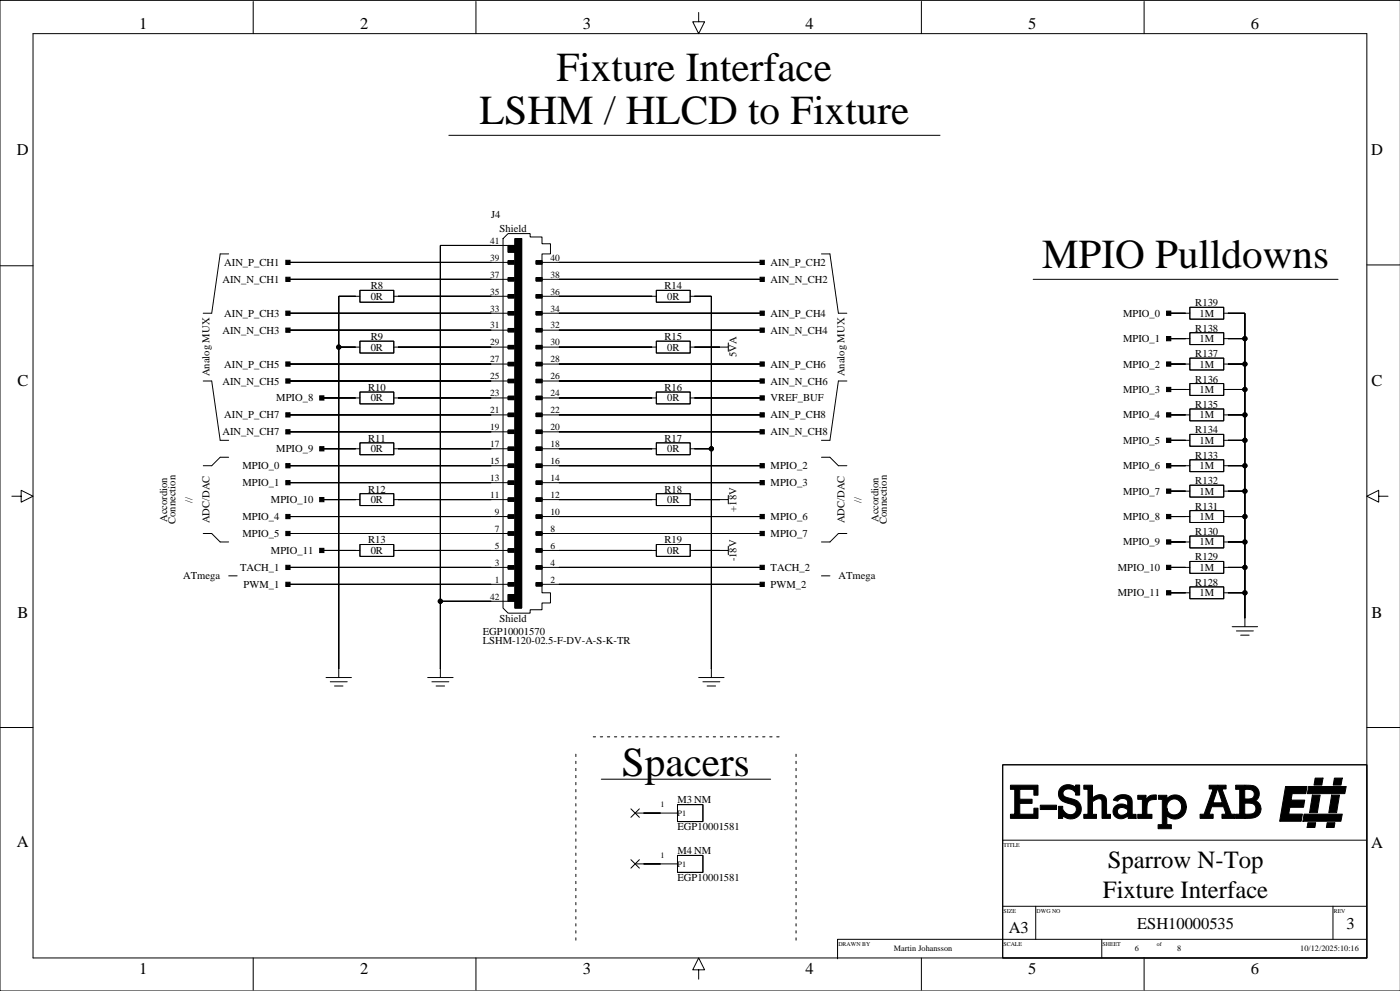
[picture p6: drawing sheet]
<svg xmlns="http://www.w3.org/2000/svg" width="420mm" height="297mm" viewBox="0 0 420 297" stroke-linecap="round" stroke-linejoin="round" font-family="sans-serif">
<g fill="none" stroke="#000" stroke-width=".3">
<path d="M9.9 10.1h400v277h-400zM75.9 .4v9.7M142.7 .4v9.7M209.5 3.7v2.8h1.8l-1.8 3.6-1.8-3.6h1.8M276.3 .4v9.7M343.1 .4v9.7M419.9 .1h-419.9v296.9h419.9M134.6 40.6h147.3M0 79.7h9.9M68.6 76.1h-2.6l-2.5 17.8h-2.6M86.3 78.6h66.1M152.4 78.1h1.7v1.1h-1.7z"/>
<path d="M152.4 73.6h2v2h-2zM152.4 70h6.6v1h3.5v2.1h2.6v3h-2.6v101.6h2.6v3h-2.6v2.1h-3.5v1h-6.6l-1.6-1.5v-110.8zM152.4 73.6h-20.3v129.5M154.4 71.5h2v110.8h-2v-2.1h-2v-2h2zM160.7 78.1h1.8v1.1h-1.8zM162.5 78.6h66M246.3 76.1h2.6l2.5 17.8h2.5M409.9 79.4h9.9M86.3 83.7h66.1M86.3 93.9h66.1M86.3 99h66.1M107.9 87h10.2v3.6h-10.2z"/>
<path d="M107.9 88.8h-6.3v114.3M118.1 88.8h34.3M152.4 83.2h1.7v1h-1.7zM152.4 88.3h1.7v1h-1.7zM152.4 93.4h1.7v1h-1.7zM152.4 98.5h1.7v1h-1.7zM160.7 83.2h1.8v1h-1.8zM160.7 88.3h1.8v1h-1.8zM160.7 93.4h1.8v1h-1.8zM160.7 98.5h1.8v1h-1.8zM162.5 83.7h66M162.5 88.8h34.3"/>
<path d="M162.5 93.9h66M162.5 99h66M196.8 87h10.2v3.6h-10.2zM207 88.8h6.3v114.3M309.8 83.7h91.4M350.4 93.9h6.4M356.8 99.7h10.1v3.6h-10.1zM356.8 92.1h10.1v3.6h-10.1zM366.9 93.9h6.4v93.9M60.9 114.2h2.6l2.5 17.8h2.6M86.3 109.1h66.1M86.3 114.2h66.1"/>
<path d="M96.5 119.3h11.4M101.6 104h6.3M107.9 102.3h10.2v3.5h-10.2zM107.9 117.5h10.2v3.6h-10.2zM118.1 104h34.3M118.1 119.3h34.3M152.4 103.5h1.7v1.1h-1.7zM152.4 108.6h1.7v1h-1.7zM152.4 113.7h1.7v1h-1.7zM152.4 118.8h1.7v1h-1.7zM160.7 103.5h1.8v1.1h-1.8zM160.7 108.6h1.8v1h-1.8z"/>
<path d="M160.7 113.7h1.8v1h-1.8zM160.7 118.8h1.8v1h-1.8zM162.5 104h34.3M162.5 109.1h66M162.5 114.2h66M162.5 119.3h34.3M196.8 102.3h10.2v3.5h-10.2zM196.8 117.5h10.2v3.6h-10.2zM207 119.3h21.5M215.9 104h.1M218.4 102.8v1.2h-11.4M218.4 104v1.3"/>
<path d="M253.9 114.2h-2.5l-2.5 17.8h-2.6M350.4 109.1h6.4M350.4 101.5h6.4M350.4 116.7h6.4M356.8 115h10.1v3.5h-10.1zM356.8 107.3h10.1v3.6h-10.1zM366.9 109.1h6.4M366.9 101.5h6.4M366.9 116.7h6.4M68.6 137.1h-2.6l-2.5 2.5h-2.6M86.3 124.4h66.1M86.3 129.4h66.1"/>
<path d="M86.3 139.6h66.1M96.5 134.5h11.4M107.9 132.7h10.2v3.6h-10.2zM118.1 134.5h34.3M152.4 123.9h1.7v1h-1.7zM152.4 128.9h1.7v1h-1.7zM152.4 134h1.7v1h-1.7zM152.4 139.1h1.7v1h-1.7zM160.7 123.9h1.8v1h-1.8zM160.7 128.9h1.8v1h-1.8zM160.7 134h1.8v1h-1.8zM160.7 139.1h1.8v1h-1.8z"/>
<path d="M162.5 124.4h66M162.5 129.4h66M162.5 134.5h34.3M162.5 139.6h66M196.8 132.7h10.2v3.6h-10.2zM207 134.5h6.3M246.3 137.1h2.6l2.5 2.5h2.5M350.4 124.4h6.4M350.4 139.6h6.4M350.4 132h6.4M356.8 137.8h10.1v3.6h-10.1zM356.8 130.2h10.1v3.6h-10.1z"/>
<path d="M356.8 122.6h10.1v3.5h-10.1zM366.9 124.4h6.4M366.9 139.6h6.4M366.9 132h6.4M3.6 148.7h2.7v-1.7l3.6 1.7-3.6 1.8v-1.8M60.9 159.9h2.6l2.5 2.5h2.6M86.3 144.7h66.1M86.3 154.8h66.1M86.3 159.9h66.1M96.5 149.8h11.4M107.9 148h10.2v3.5h-10.2zM118.1 149.8h34.3"/>
<path d="M152.4 144.2h1.7v1h-1.7zM152.4 149.2h1.7v1.1h-1.7zM152.4 154.3h1.7v1h-1.7zM152.4 159.4h1.7v1h-1.7zM160.7 144.2h1.8v1h-1.8zM160.7 149.2h1.8v1.1h-1.8zM160.7 154.3h1.8v1h-1.8zM160.7 159.4h1.8v1h-1.8zM162.5 144.7h66M162.5 149.8h34.3M162.5 154.8h66M162.5 159.9h66"/>
<path d="M196.8 148h10.2v3.5h-10.2zM215.9 149.8h.1M218.4 148.5v1.3h-11.4M218.4 149.8v1.2M253.9 159.9h-2.5l-2.5 2.5h-2.6M350.4 154.8h6.4M350.4 147.2h6.4M356.8 153.1h10.1v3.5h-10.1zM356.8 145.4h10.1v3.6h-10.1zM366.9 154.8h6.4M366.9 147.2h6.4M413.4 148.7v-1.7l-3.5 1.7 3.5 1.8v-1.8h2.8"/>
<path d="M68.6 172.6h2.5M86.3 170.1h66.1M86.3 175.1h66.1M96.5 165h11.4M107.9 163.2h10.2v3.6h-10.2zM118.1 165h34.3M152.4 164.5h1.7v1h-1.7zM152.4 169.6h1.7v1h-1.7zM152.4 174.6h1.7v1.1h-1.7zM160.7 164.5h1.8v1h-1.8zM160.7 169.6h1.8v1h-1.8zM160.7 174.6h1.8v1.1h-1.8z"/>
<path d="M162.5 165h34.3M162.5 170.1h66M162.5 175.1h66M196.8 163.2h10.2v3.6h-10.2zM215.9 165h.1M218.4 163.7v1.3h-11.4M218.4 165v1.3M246.3 172.6h2.6M350.4 170.1h6.4M350.4 162.4h6.4M350.4 177.7h6.4M356.8 175.9h10.1v3.6h-10.1z"/>
<path d="M356.8 168.3h10.1v3.5h-10.1zM356.8 160.7h10.1v3.5h-10.1zM366.9 170.1h6.4M366.9 162.4h6.4M366.9 177.7h6.4M132.1 180.2h20.3M369.5 187.8h7.6M370.8 189.1h5M372 190.4h2.6M0 218.1h9.9M97.8 203.1h7.6M99 204.4h5.1"/>
<path d="M100.3 205.6h2.5M128.2 203.1h7.7M129.5 204.4h5.1M130.8 205.6h2.5M209.5 203.1h7.6M210.8 204.4h5.1M212 205.6h2.6M409.9 218.1h9.9M180.3 233.6h50.8M300.7 229.2h109.2v57.9h-109.2zM189.2 242.4l2.5 2.6M189.2 257.7l2.5 2.5"/>
<path d="M190.5 243.7h12.7M190.5 258.9h12.7M191.7 242.4l-2.5 2.6M191.7 257.7l-2.5 2.5M203.2 241.2h7.6v5.1h-7.6zM203.2 256.4h7.6v5.1h-7.6zM300.7 251.8h108.9M300.7 271.6h108.9M310.6 271.6v9.9M399.7 271.6v9.9M75.9 287.1v9.7M142.7 287.1v9.7"/>
<path d="M209.5 290.7h1.8l-1.8-3.6-1.8 3.6h1.8v2.8M276.3 287.1v9.7M330.4 281.5v5.6M343.1 287.1v9.7M409.6 281.5h-158.5v5.9"/>
<circle cx="101.6" cy="104" r=".63"/>
<circle cx="373.3" cy="109.1" r=".63"/>
<circle cx="373.3" cy="116.7" r=".63"/>
<circle cx="373.3" cy="101.5" r=".63"/>
<circle cx="213.3" cy="134.5" r=".63"/>
<circle cx="373.3" cy="139.6" r=".63"/>
<circle cx="373.3" cy="124.4" r=".63"/>
<circle cx="373.3" cy="132" r=".63"/>
<circle cx="373.3" cy="147.2" r=".63"/>
<circle cx="373.3" cy="154.8" r=".63"/>
<circle cx="373.3" cy="170.1" r=".63"/>
<circle cx="373.3" cy="162.4" r=".63"/>
<circle cx="373.3" cy="177.7" r=".63"/>
<circle cx="132" cy="180.2" r=".63"/>
</g>
<g fill="#000" stroke="#000" stroke-width=".3">
<path d="M85.7 78h1.3v1.3h-1.3z" fill-rule="evenodd"/>
<path d="M132.1 73.6v106.6z" fill-rule="evenodd"/>
<path d="M86.3 78.6h61z" fill-rule="evenodd"/>
<path d="M132.1 73.6h15.2z" fill-rule="evenodd"/>
<path d="M152.4 78.1h1.7v1.1h-1.7z" fill-rule="evenodd"/>
<path d="M152.4 73.6h2v2h-2z" fill-rule="evenodd"/>
<path d="M154.4 71.5h2v110.8h-2v-2.1h-2v-2h2z" fill-rule="evenodd"/>
<path d="M160.7 78.1h1.8v1.1h-1.8z" fill-rule="evenodd"/>
<path d="M227.9 78h1.3v1.3h-1.3z" fill-rule="evenodd"/>
<path d="M167.6 78.6h60.9z" fill-rule="evenodd"/>
<path d="M85.7 83.1h1.3v1.3h-1.3z" fill-rule="evenodd"/>
<path d="M85.7 93.3h1.3v1.2h-1.3z" fill-rule="evenodd"/>
<path d="M85.7 98.3h1.3v1.3h-1.3z" fill-rule="evenodd"/>
<path d="M101.6 88.8v15.2z" fill-rule="evenodd"/>
<path d="M101.6 88.8h5.1z" fill-rule="evenodd"/>
<path d="M119.4 88.8h27.9z" fill-rule="evenodd"/>
<path d="M86.3 83.7h61z" fill-rule="evenodd"/>
<path d="M86.3 93.9h61z" fill-rule="evenodd"/>
<path d="M86.3 99h61z" fill-rule="evenodd"/>
<path d="M152.4 83.2h1.7v1h-1.7z" fill-rule="evenodd"/>
<path d="M152.4 88.3h1.7v1h-1.7z" fill-rule="evenodd"/>
<path d="M152.4 93.4h1.7v1h-1.7z" fill-rule="evenodd"/>
<path d="M152.4 98.5h1.7v1h-1.7z" fill-rule="evenodd"/>
<path d="M160.7 83.2h1.8v1h-1.8z" fill-rule="evenodd"/>
<path d="M160.7 88.3h1.8v1h-1.8z" fill-rule="evenodd"/>
<path d="M160.7 93.4h1.8v1h-1.8z" fill-rule="evenodd"/>
<path d="M160.7 98.5h1.8v1h-1.8z" fill-rule="evenodd"/>
<path d="M167.6 88.8h27.9z" fill-rule="evenodd"/>
<path d="M208.2 88.8h5.1z" fill-rule="evenodd"/>
<path d="M213.3 88.8v45.7z" fill-rule="evenodd"/>
<path d="M227.9 83.1h1.3v1.3h-1.3z" fill-rule="evenodd"/>
<path d="M227.9 93.3h1.3v1.2h-1.3z" fill-rule="evenodd"/>
<path d="M227.9 98.3h1.3v1.3h-1.3z" fill-rule="evenodd"/>
<path d="M167.6 83.7h60.9z" fill-rule="evenodd"/>
<path d="M167.6 93.9h60.9z" fill-rule="evenodd"/>
<path d="M167.6 99h60.9z" fill-rule="evenodd"/>
<path d="M349.8 93.3h1.3v1.2h-1.3z" fill-rule="evenodd"/>
<path d="M350.4 93.9h5.1z" fill-rule="evenodd"/>
<path d="M368.2 93.9h5.1z" fill-rule="evenodd"/>
<path d="M373.3 93.9v7.6z" fill-rule="evenodd"/>
<path d="M85.7 108.5h1.3v1.3h-1.3z" fill-rule="evenodd"/>
<path d="M85.7 113.6h1.3v1.2h-1.3z" fill-rule="evenodd"/>
<path d="M95.9 118.6h1.2v1.3h-1.2z" fill-rule="evenodd"/>
<path d="M101.6 104v96.5z" fill-rule="evenodd"/>
<path d="M96.5 119.3h10.2z" fill-rule="evenodd"/>
<path d="M101.6 104h5.1z" fill-rule="evenodd"/>
<path d="M119.4 104h27.9z" fill-rule="evenodd"/>
<path d="M119.4 119.3h27.9z" fill-rule="evenodd"/>
<path d="M86.3 109.1h61z" fill-rule="evenodd"/>
<path d="M86.3 114.2h61z" fill-rule="evenodd"/>
<path d="M152.4 103.5h1.7v1.1h-1.7z" fill-rule="evenodd"/>
<path d="M152.4 108.6h1.7v1h-1.7z" fill-rule="evenodd"/>
<path d="M152.4 113.7h1.7v1h-1.7z" fill-rule="evenodd"/>
<path d="M152.4 118.8h1.7v1h-1.7z" fill-rule="evenodd"/>
<path d="M160.7 103.5h1.8v1.1h-1.8z" fill-rule="evenodd"/>
<path d="M160.7 108.6h1.8v1h-1.8z" fill-rule="evenodd"/>
<path d="M160.7 113.7h1.8v1h-1.8z" fill-rule="evenodd"/>
<path d="M160.7 118.8h1.8v1h-1.8z" fill-rule="evenodd"/>
<path d="M167.6 104h27.9z" fill-rule="evenodd"/>
<path d="M167.6 119.3h27.9z" fill-rule="evenodd"/>
<path d="M208.2 104h7.7z" fill-rule="evenodd"/>
<path d="M227.9 108.5h1.3v1.3h-1.3z" fill-rule="evenodd"/>
<path d="M227.9 113.6h1.3v1.2h-1.3z" fill-rule="evenodd"/>
<path d="M227.9 118.6h1.3v1.3h-1.3z" fill-rule="evenodd"/>
<path d="M167.6 109.1h60.9z" fill-rule="evenodd"/>
<path d="M167.6 114.2h60.9z" fill-rule="evenodd"/>
<path d="M208.2 119.3h20.3z" fill-rule="evenodd"/>
<path d="M349.8 100.9h1.3v1.2h-1.3z" fill-rule="evenodd"/>
<path d="M349.8 108.5h1.3v1.3h-1.3z" fill-rule="evenodd"/>
<path d="M349.8 116.1h1.3v1.3h-1.3z" fill-rule="evenodd"/>
<path d="M350.4 101.5h5.1z" fill-rule="evenodd"/>
<path d="M350.4 109.1h5.1z" fill-rule="evenodd"/>
<path d="M350.4 116.7h5.1z" fill-rule="evenodd"/>
<path d="M368.2 101.5h5.1z" fill-rule="evenodd"/>
<path d="M373.3 101.5v7.6z" fill-rule="evenodd"/>
<path d="M368.2 109.1h5.1z" fill-rule="evenodd"/>
<path d="M373.3 109.1v7.6z" fill-rule="evenodd"/>
<path d="M368.2 116.7h5.1z" fill-rule="evenodd"/>
<path d="M373.3 116.7v7.7z" fill-rule="evenodd"/>
<path d="M85.7 123.7h1.3v1.3h-1.3z" fill-rule="evenodd"/>
<path d="M85.7 128.8h1.3v1.3h-1.3z" fill-rule="evenodd"/>
<path d="M95.9 133.9h1.2v1.3h-1.2z" fill-rule="evenodd"/>
<path d="M96.5 134.5h10.2z" fill-rule="evenodd"/>
<path d="M119.4 134.5h27.9z" fill-rule="evenodd"/>
<path d="M86.3 124.4h61z" fill-rule="evenodd"/>
<path d="M86.3 129.4h61z" fill-rule="evenodd"/>
<path d="M86.3 139.6h61z" fill-rule="evenodd"/>
<path d="M152.4 123.9h1.7v1h-1.7z" fill-rule="evenodd"/>
<path d="M152.4 128.9h1.7v1h-1.7z" fill-rule="evenodd"/>
<path d="M152.4 134h1.7v1h-1.7z" fill-rule="evenodd"/>
<path d="M160.7 123.9h1.8v1h-1.8z" fill-rule="evenodd"/>
<path d="M160.7 128.9h1.8v1h-1.8z" fill-rule="evenodd"/>
<path d="M160.7 134h1.8v1h-1.8z" fill-rule="evenodd"/>
<path d="M167.6 134.5h27.9z" fill-rule="evenodd"/>
<path d="M208.2 134.5h5.1z" fill-rule="evenodd"/>
<path d="M213.3 134.5v66z" fill-rule="evenodd"/>
<path d="M227.9 123.7h1.3v1.3h-1.3z" fill-rule="evenodd"/>
<path d="M227.9 128.8h1.3v1.3h-1.3z" fill-rule="evenodd"/>
<path d="M167.6 124.4h60.9z" fill-rule="evenodd"/>
<path d="M167.6 129.4h60.9z" fill-rule="evenodd"/>
<path d="M167.6 139.6h60.9z" fill-rule="evenodd"/>
<path d="M349.8 123.7h1.3v1.3h-1.3z" fill-rule="evenodd"/>
<path d="M349.8 131.3h1.3v1.3h-1.3z" fill-rule="evenodd"/>
<path d="M350.4 124.4h5.1z" fill-rule="evenodd"/>
<path d="M350.4 132h5.1z" fill-rule="evenodd"/>
<path d="M350.4 139.6h5.1z" fill-rule="evenodd"/>
<path d="M368.2 124.4h5.1z" fill-rule="evenodd"/>
<path d="M373.3 124.4v7.6z" fill-rule="evenodd"/>
<path d="M368.2 132h5.1z" fill-rule="evenodd"/>
<path d="M373.3 132v7.6z" fill-rule="evenodd"/>
<path d="M368.2 139.6h5.1z" fill-rule="evenodd"/>
<path d="M373.3 139.6v7.6z" fill-rule="evenodd"/>
<path d="M85.7 139h1.3v1.2h-1.3z" fill-rule="evenodd"/>
<path d="M85.7 144h1.3v1.3h-1.3z" fill-rule="evenodd"/>
<path d="M85.7 154.2h1.3v1.3h-1.3z" fill-rule="evenodd"/>
<path d="M95.9 149.1h1.2v1.3h-1.2z" fill-rule="evenodd"/>
<path d="M96.5 149.8h10.2z" fill-rule="evenodd"/>
<path d="M119.4 149.8h27.9z" fill-rule="evenodd"/>
<path d="M86.3 144.7h61z" fill-rule="evenodd"/>
<path d="M86.3 154.8h61z" fill-rule="evenodd"/>
<path d="M86.3 159.9h61z" fill-rule="evenodd"/>
<path d="M152.4 139.1h1.7v1h-1.7z" fill-rule="evenodd"/>
<path d="M152.4 144.2h1.7v1h-1.7z" fill-rule="evenodd"/>
<path d="M152.4 149.2h1.7v1.1h-1.7z" fill-rule="evenodd"/>
<path d="M152.4 154.3h1.7v1h-1.7z" fill-rule="evenodd"/>
<path d="M160.7 139.1h1.8v1h-1.8z" fill-rule="evenodd"/>
<path d="M160.7 144.2h1.8v1h-1.8z" fill-rule="evenodd"/>
<path d="M160.7 149.2h1.8v1.1h-1.8z" fill-rule="evenodd"/>
<path d="M160.7 154.3h1.8v1h-1.8z" fill-rule="evenodd"/>
<path d="M167.6 149.8h27.9z" fill-rule="evenodd"/>
<path d="M208.2 149.8h7.7z" fill-rule="evenodd"/>
<path d="M227.9 139h1.3v1.2h-1.3z" fill-rule="evenodd"/>
<path d="M227.9 144h1.3v1.3h-1.3z" fill-rule="evenodd"/>
<path d="M227.9 154.2h1.3v1.3h-1.3z" fill-rule="evenodd"/>
<path d="M167.6 144.7h60.9z" fill-rule="evenodd"/>
<path d="M167.6 154.8h60.9z" fill-rule="evenodd"/>
<path d="M167.6 159.9h60.9z" fill-rule="evenodd"/>
<path d="M349.8 154.2h1.3v1.3h-1.3z" fill-rule="evenodd"/>
<path d="M349.8 139h1.3v1.2h-1.3z" fill-rule="evenodd"/>
<path d="M349.8 146.6h1.3v1.2h-1.3z" fill-rule="evenodd"/>
<path d="M350.4 154.8h5.1z" fill-rule="evenodd"/>
<path d="M350.4 147.2h5.1z" fill-rule="evenodd"/>
<path d="M368.2 147.2h5.1z" fill-rule="evenodd"/>
<path d="M373.3 147.2v7.6z" fill-rule="evenodd"/>
<path d="M368.2 154.8h5.1z" fill-rule="evenodd"/>
<path d="M373.3 154.8v7.6z" fill-rule="evenodd"/>
<path d="M85.7 174.5h1.3v1.3h-1.3z" fill-rule="evenodd"/>
<path d="M85.7 169.4h1.3v1.3h-1.3z" fill-rule="evenodd"/>
<path d="M85.7 159.3h1.3v1.2h-1.3z" fill-rule="evenodd"/>
<path d="M95.9 164.4h1.2v1.2h-1.2z" fill-rule="evenodd"/>
<path d="M96.5 165h10.2z" fill-rule="evenodd"/>
<path d="M119.4 165h27.9z" fill-rule="evenodd"/>
<path d="M86.3 175.1h61z" fill-rule="evenodd"/>
<path d="M86.3 170.1h61z" fill-rule="evenodd"/>
<path d="M152.4 159.4h1.7v1h-1.7z" fill-rule="evenodd"/>
<path d="M152.4 164.5h1.7v1h-1.7z" fill-rule="evenodd"/>
<path d="M152.4 169.6h1.7v1h-1.7z" fill-rule="evenodd"/>
<path d="M152.4 174.6h1.7v1.1h-1.7z" fill-rule="evenodd"/>
<path d="M160.7 159.4h1.8v1h-1.8z" fill-rule="evenodd"/>
<path d="M160.7 164.5h1.8v1h-1.8z" fill-rule="evenodd"/>
<path d="M160.7 169.6h1.8v1h-1.8z" fill-rule="evenodd"/>
<path d="M160.7 174.6h1.8v1.1h-1.8z" fill-rule="evenodd"/>
<path d="M167.6 165h27.9z" fill-rule="evenodd"/>
<path d="M208.2 165h7.7z" fill-rule="evenodd"/>
<path d="M227.9 174.5h1.3v1.3h-1.3z" fill-rule="evenodd"/>
<path d="M227.9 169.4h1.3v1.3h-1.3z" fill-rule="evenodd"/>
<path d="M227.9 159.3h1.3v1.2h-1.3z" fill-rule="evenodd"/>
<path d="M167.6 175.1h60.9z" fill-rule="evenodd"/>
<path d="M167.6 170.1h60.9z" fill-rule="evenodd"/>
<path d="M349.8 169.4h1.3v1.3h-1.3z" fill-rule="evenodd"/>
<path d="M349.8 161.8h1.3v1.3h-1.3z" fill-rule="evenodd"/>
<path d="M349.8 177.1h1.3v1.2h-1.3z" fill-rule="evenodd"/>
<path d="M350.4 170.1h5.1z" fill-rule="evenodd"/>
<path d="M350.4 162.4h5.1z" fill-rule="evenodd"/>
<path d="M350.4 177.7h5.1z" fill-rule="evenodd"/>
<path d="M368.2 162.4h5.1z" fill-rule="evenodd"/>
<path d="M368.2 177.7h5.1z" fill-rule="evenodd"/>
<path d="M373.3 177.7v7.6z" fill-rule="evenodd"/>
<path d="M373.3 170.1v7.6z" fill-rule="evenodd"/>
<path d="M368.2 170.1h5.1z" fill-rule="evenodd"/>
<path d="M373.3 162.4v7.7z" fill-rule="evenodd"/>
<path d="M132.1 180.2v20.3z" fill-rule="evenodd"/>
<path d="M132.1 180.2h15.2z" fill-rule="evenodd"/>
<path d="M393.5 238.3h2.4l-.9 5.3h-2.3z" fill-rule="evenodd"/>
<path d="M394.4 233.2h2.3l-.3 2.1h-2.4z" fill-rule="evenodd"/>
<path d="M399.3 238.3h2.4l-.9 5.3h-2.3z" fill-rule="evenodd"/>
<path d="M392.4 235.7h11.3l-.4 2.2h-11.3z" fill-rule="evenodd"/>
<path d="M400.1 233.2h2.4l-.4 2.1h-2.3z" fill-rule="evenodd"/>
<path d="M193 243.7h5.1z" fill-rule="evenodd"/>
<path d="M193 258.9h5.1z" fill-rule="evenodd"/>
<path d="M303 235.4h8.3v3h-1.3v-1.8h-4.2v3h3.7v1.2h-3.7v3.3h4.2v-1.9h1.3v3.1h-8.3v-1.2h1.3v-7.5h-1.3z" fill-rule="evenodd"/>
<path d="M311.9 241.3h4.9v1.3h-4.9z" fill-rule="evenodd"/>
<path d="M318.1 236.1a3.4 3.4 0 0 1 4.4-.1v-.7h1.2v3h-1.2a1.9 1.9 0 0 0-2.1-1.8 1.37 1.37 0 0 0-1.7 1.3 1.37 1.37 0 0 0 1.6 1.4l1.1 .2a3.1 3.1 0 0 1 2.6 4.3 3.1 3.1 0 0 1-4.9 1.1l-.4-.3v.8h-1.3v-3.6h1.3a2.36 2.36 0 0 0 2.3 2.5 1.61 1.61 0 0 0 1.8-1.6 1.61 1.61 0 0 0-1.8-1.6l-1-.3a2.79 2.79 0 0 1-2.4-1.7 2.79 2.79 0 0 1 .5-2.9z" fill-rule="evenodd"/>
<path d="M325 235.4h2.6v3.8a2.57 2.57 0 0 1 3.9-.3l.3 1.2v4h1.2v1.2h-2.5l-.1-4.9-.2-.8a1.58 1.58 0 0 0-2.1 .4l-.5 .3v3.8h1.2v1.2h-3.8v-1.2h1.2v-7.5h-1.2z" fill-rule="evenodd"/>
<path d="M334.5 239a3.3 3.3 0 0 1 4.7 .2l.3 1.1v3.8h1.2v1.2h-2.4l-.1-2.6a1.8 1.8 0 0 0-3.1 .2 1.32 1.32 0 0 0 .6 1.4 1.32 1.32 0 0 0 1.5-.1l.9-.7v1.1a2.39 2.39 0 0 1-3.2 .6 2.39 2.39 0 0 1-.8-3.2 2.93 2.93 0 0 1 4.1-.4l-.1-1.4-.4-.5a1.85 1.85 0 0 0-2.6 .4l-1.3-.3z" fill-rule="evenodd"/>
<path d="M341.2 238.4h2.4v1.5l.5-.8 .7-.6 1.9-.2v1.3a2.04 2.04 0 0 0-2.7 1.6l-.1 2.9h1.5v1.2h-4.2v-1.2h1.4v-4.5h-1.4z" fill-rule="evenodd"/>
<path d="M347.4 238.4h2.5v1.1a3.4 3.4 0 0 1 4.4-.7 3.4 3.4 0 0 1 1.3 4.3 3.4 3.4 0 0 1-5.7 1.3v-2.1l.4 1a2.29 2.29 0 0 0 3.2 .3 2.29 2.29 0 0 0 .3-3.2 2.29 2.29 0 0 0-3.2-.3l-.6 .8-.1 .8v5.5h1.3v1.2h-3.9v-1.2h1.2v-7.6h-1.1z" fill-rule="evenodd"/>
<path d="M362.6 235.4h2.5v1.1l-1.4 4.1h2.8l-1.4-4.1v-1.1h2.6v1.1h-1.3l2.8 7.6h1.1v1.2h-3.9v-1.2h1.3l-.8-2.3h-3.6l-.7 2.3h1.2v1.2h-3.9v-1.2h1.2l2.7-7.6h-1.2z" fill-rule="evenodd"/>
<path d="M370.5 235.4h2.7v4.1h1a1.51 1.51 0 0 0 1.9-1.5 1.51 1.51 0 0 0-1.9-1.4h-.9v-1.2h.5a3 3 0 0 1 3.7 1.7 2.38 2.38 0 0 1-1.1 2.9 2.77 2.77 0 0 1 1.6 3.4 2.77 2.77 0 0 1-3.3 1.9h-1.4v-1.2l1.5-.1a1.68 1.68 0 0 0 1.8-1.8 1.68 1.68 0 0 0-2.2-1.5h-1.2v4.6h-2.7v-1.2h1.2v-7.5h-1.2z" fill-rule="evenodd"/>
<path d="M385.5 235.7h6.4l-.3 2.2h-4.1l-.4 1.9h4.1l-.3 2.2h-4.1l-.4 2h4.1l-.3 2.2h-6.5z" fill-rule="evenodd"/>
<path d="M391 244h11.5l-.4 2.2h-11.4z" fill-rule="evenodd"/>
<path d="M392.2 246.6h2.3l-.2 1.4h-2.3z" fill-rule="evenodd"/>
<path d="M398 246.6h2.3l-.2 1.4h-2.4z" fill-rule="evenodd"/>
<circle cx="101.6" cy="104" r=".63"/>
<circle cx="373.3" cy="109.1" r=".63"/>
<circle cx="373.3" cy="116.7" r=".63"/>
<circle cx="373.3" cy="101.5" r=".63"/>
<circle cx="213.3" cy="134.5" r=".63"/>
<circle cx="373.3" cy="139.6" r=".63"/>
<circle cx="373.3" cy="124.4" r=".63"/>
<circle cx="373.3" cy="132" r=".63"/>
<circle cx="373.3" cy="147.2" r=".63"/>
<circle cx="373.3" cy="154.8" r=".63"/>
<circle cx="373.3" cy="170.1" r=".63"/>
<circle cx="373.3" cy="162.4" r=".63"/>
<circle cx="373.3" cy="177.7" r=".63"/>
<circle cx="132" cy="180.2" r=".63"/>
</g>
<path d="M233.6 220.9h-55.8M172.7 281.8v-55.9M238.7 281.8v-55.9" fill="none" stroke="#000" stroke-width=".3" stroke-dasharray=".7 1.4"/>
<g font-size="12.3">
<text x="166.9" y="24.3">Fixture Interface</text>
<text x="143.7" y="37">LSHM / HLCD to Fixture</text>
<text x="312.5" y="80.2">MPIO Pulldowns</text>
<text x="186.5" y="232.6">Spacers</text>
</g>
<g font-size="7.4">
<text x="332.2" y="260.2">Sparrow N-Top</text>
<text x="330.7" y="269">Fixture Interface</text>
</g>
<g font-size="4.9">
<text x="41.7" y="8.7">1</text>
<text x="108" y="8.7">2</text>
<text x="174.7" y="8.7">3</text>
<text x="241.5" y="8.7">4</text>
<text x="308.3" y="8.7">5</text>
<text x="375.1" y="8.7">6</text>
<text x="5.1" y="46.5">D</text>
<text x="411.1" y="46.5">D</text>
<text x="5.2" y="115.8">C</text>
<text x="411.3" y="115.8">C</text>
<text x="5.2" y="185.2">B</text>
<text x="411.3" y="185.2">B</text>
<text x="5.1" y="254">A</text>
<text x="411.1" y="254.2">A</text>
<text x="302.5" y="279.6">A3</text>
<text x="341" y="278.4">ESH10000535</text>
<text x="403.8" y="278.4">3</text>
<text x="41.7" y="291.8">1</text>
<text x="108" y="291.8">2</text>
<text x="174.7" y="291.8">3</text>
<text x="241.5" y="291.8">4</text>
<text x="308.3" y="291.8">5</text>
<text x="375.1" y="291.8">6</text>
</g>
<g font-size="3.2">
<text x="147.3" y="65.4">J4</text>
<text x="149.8" y="69.5">Shield</text>
<text x="67.2" y="79.7">AIN_P_CH1</text>
<text x="231.1" y="79.7">AIN_P_CH2</text>
<text x="66.7" y="84.8">AIN_N_CH1</text>
<text x="111.2" y="89.9">0R</text>
<text x="111.2" y="86.7">R8</text>
<text x="199.2" y="86.7">R14</text>
<text x="200" y="89.9">0R</text>
<text x="231.1" y="84.8">AIN_N_CH2</text>
<text x="67.2" y="94.9">AIN_P_CH3</text>
<text x="231.1" y="94.9">AIN_P_CH4</text>
<text x="336.8" y="94.9">MPIO_0</text>
<text x="358.4" y="91.8">R139</text>
<text x="359.7" y="94.9">1M</text>
<text x="66.7" y="100">AIN_N_CH3</text>
<text x="111.2" y="102">R9</text>
<text x="199.2" y="102">R15</text>
<text x="231.1" y="100">AIN_N_CH4</text>
<text x="358.4" y="99.4">R138</text>
<text x="111.2" y="105.1">0R</text>
<text x="200" y="105.1">0R</text>
<text x="220.9" y="107.1" transform="rotate(-90 220.9 107.1)">5VA</text>
<text x="336.8" y="102.6">MPIO_1</text>
<text x="358.4" y="107">R137</text>
<text x="359.7" y="102.6">1M</text>
<text x="62.8" y="112.8" transform="rotate(-90 62.8 112.8)">Analog MUX</text>
<text x="67.2" y="110.2">AIN_P_CH5</text>
<text x="231.1" y="110.2">AIN_P_CH6</text>
<text x="253.2" y="112.8" transform="rotate(-90 253.2 112.8)">Analog MUX</text>
<text x="336.8" y="110.2">MPIO_2</text>
<text x="359.7" y="110.2">1M</text>
<text x="66.7" y="115.3">AIN_N_CH5</text>
<text x="110.4" y="117.2">R10</text>
<text x="199.2" y="117.2">R16</text>
<text x="231.1" y="115.3">AIN_N_CH6</text>
<text x="336.8" y="117.8">MPIO_3</text>
<text x="358.4" y="114.7">R136</text>
<text x="359.7" y="117.8">1M</text>
<text x="67.2" y="125.4">AIN_P_CH7</text>
<text x="82.8" y="120.3">MPIO_8</text>
<text x="111.2" y="120.3">0R</text>
<text x="200" y="120.3">0R</text>
<text x="231.1" y="125.4">AIN_P_CH8</text>
<text x="231.1" y="120.3">VREF_BUF</text>
<text x="336.8" y="125.4">MPIO_4</text>
<text x="358.4" y="122.3">R135</text>
<text x="359.7" y="125.4">1M</text>
<text x="66.7" y="130.5">AIN_N_CH7</text>
<text x="231.1" y="130.5">AIN_N_CH8</text>
<text x="358.4" y="129.9">R134</text>
<text x="82.8" y="135.6">MPIO_9</text>
<text x="110.4" y="132.4">R11</text>
<text x="111.2" y="135.6">0R</text>
<text x="199.2" y="132.4">R17</text>
<text x="200" y="135.6">0R</text>
<text x="336.8" y="133">MPIO_5</text>
<text x="358.4" y="137.5">R133</text>
<text x="359.7" y="133">1M</text>
<text x="72.7" y="140.6">MPIO_0</text>
<text x="231.1" y="140.6">MPIO_2</text>
<text x="336.8" y="140.6">MPIO_6</text>
<text x="359.7" y="140.6">1M</text>
<text x="72.7" y="145.7">MPIO_1</text>
<text x="110.4" y="147.7">R12</text>
<text x="199.2" y="147.7">R18</text>
<text x="231.1" y="145.7">MPIO_3</text>
<text x="336.8" y="148.3">MPIO_7</text>
<text x="358.4" y="145.1">R132</text>
<text x="359.7" y="148.3">1M</text>
<text x="57.7" y="150.6" transform="rotate(-90 57.7 150.6)">//</text>
<text x="72.7" y="155.9">MPIO_4</text>
<text x="81.3" y="150.8">MPIO_10</text>
<text x="111.2" y="150.8">0R</text>
<text x="200" y="150.8">0R</text>
<text x="220.9" y="153.4" transform="rotate(-90 220.9 153.4)">+18V</text>
<text x="231.1" y="155.9">MPIO_6</text>
<text x="258.3" y="150.6" transform="rotate(-90 258.3 150.6)">//</text>
<text x="336.8" y="155.9">MPIO_8</text>
<text x="358.4" y="152.7">R131</text>
<text x="359.7" y="155.9">1M</text>
<text x="50.1" y="156.5" transform="rotate(-90 50.1 156.5)">Accordion</text>
<text x="52.6" y="157.1" transform="rotate(-90 52.6 157.1)">Connection</text>
<text x="62.8" y="156.9" transform="rotate(-90 62.8 156.9)">ADC/DAC</text>
<text x="72.7" y="161">MPIO_5</text>
<text x="231.1" y="161">MPIO_7</text>
<text x="253.2" y="156.9" transform="rotate(-90 253.2 156.9)">ADC/DAC</text>
<text x="263.4" y="156.5" transform="rotate(-90 263.4 156.5)">Accordion</text>
<text x="265.9" y="157.1" transform="rotate(-90 265.9 157.1)">Connection</text>
<text x="358.4" y="160.4">R130</text>
<text x="81.3" y="166">MPIO_11</text>
<text x="110.4" y="162.9">R13</text>
<text x="111.2" y="166">0R</text>
<text x="199.2" y="162.9">R19</text>
<text x="200" y="166">0R</text>
<text x="336.8" y="163.5">MPIO_9</text>
<text x="358.4" y="168">R129</text>
<text x="359.7" y="163.5">1M</text>
<text x="54.9" y="173.7">ATmega</text>
<text x="72" y="171.1">TACH_1</text>
<text x="220.9" y="168.3" transform="rotate(-90 220.9 168.3)">-18V</text>
<text x="231.1" y="171.1">TACH_2</text>
<text x="251.4" y="173.7">ATmega</text>
<text x="335.2" y="171.1">MPIO_10</text>
<text x="359.7" y="171.1">1M</text>
<text x="73" y="176.2">PWM_1</text>
<text x="231.1" y="176.2">PWM_2</text>
<text x="335.2" y="178.7">MPIO_11</text>
<text x="358.4" y="175.6">R128</text>
<text x="359.7" y="178.7">1M</text>
<text x="144.7" y="190.4">EGP10001570</text>
<text x="149.8" y="186.4">Shield</text>
<text x="144.7" y="192.9">LSHM-120-02.5-F-DV-A-S-K-TR</text>
<text x="203.2" y="240.6">M3 NM</text>
<text x="203.2" y="248.8">EGP10001581</text>
<text x="203.2" y="255.8">M4 NM</text>
<text x="203.2" y="264">EGP10001581</text>
</g>
<g font-size="2.8">
<text x="147" y="73.1">41</text>
<text x="147" y="78.1">39</text>
<text x="147" y="83.2">37</text>
<text x="165.1" y="78.1">40</text>
<text x="165.1" y="83.2">38</text>
<text x="147" y="88.3">35</text>
<text x="165.1" y="88.3">36</text>
<text x="147" y="93.4">33</text>
<text x="165.1" y="93.4">34</text>
<text x="147" y="98.5">31</text>
<text x="165.1" y="98.5">32</text>
<text x="147" y="103.5">29</text>
<text x="165.1" y="103.5">30</text>
<text x="147" y="108.6">27</text>
<text x="147" y="113.7">25</text>
<text x="165.1" y="108.6">28</text>
<text x="165.1" y="113.7">26</text>
<text x="147" y="118.8">23</text>
<text x="165.1" y="118.8">24</text>
<text x="147" y="123.9">21</text>
<text x="165.1" y="123.9">22</text>
<text x="147" y="128.9">19</text>
<text x="165.1" y="128.9">20</text>
<text x="147" y="134">17</text>
<text x="165.1" y="134">18</text>
<text x="147" y="139.1">15</text>
<text x="165.1" y="139.1">16</text>
<text x="147" y="144.2">13</text>
<text x="147" y="149.3">11</text>
<text x="165.1" y="144.2">14</text>
<text x="165.1" y="149.3">12</text>
<text x="148.4" y="154.3">9</text>
<text x="165.1" y="154.3">10</text>
<text x="148.4" y="159.4">7</text>
<text x="165.1" y="159.4">8</text>
<text x="148.4" y="164.5">5</text>
<text x="165.1" y="164.5">6</text>
<text x="148.4" y="169.6">3</text>
<text x="165.1" y="169.6">4</text>
<text x="147" y="179.7">42</text>
<text x="148.4" y="174.6">1</text>
<text x="165.1" y="174.6">2</text>
</g>
<g font-size="2.5">
<text x="198.1" y="242">1</text>
<text x="203.2" y="244.5">P1</text>
<text x="198.1" y="257.2">1</text>
<text x="203.2" y="259.8">P1</text>
<text x="268.1" y="285.2">Martin Johansson</text>
<text x="340.3" y="285.2">6</text>
<text x="353" y="285.2">8</text>
<text x="389.9" y="285.2">10/12/2025:10:16</text>
</g>
<g font-size="1.8">
<text x="300.9" y="253.8">TITLE</text>
<text x="300.9" y="273.6">SIZE</text>
<text x="310.8" y="273.6">DWG NO</text>
<text x="400" y="273.6">REV</text>
<text x="251.4" y="283.5">DRAWN BY</text>
<text x="300.9" y="283.5">SCALE</text>
<text x="330.6" y="283.5">SHEET</text>
<text x="346.9" y="283.7">of</text>
</g>
</svg>
